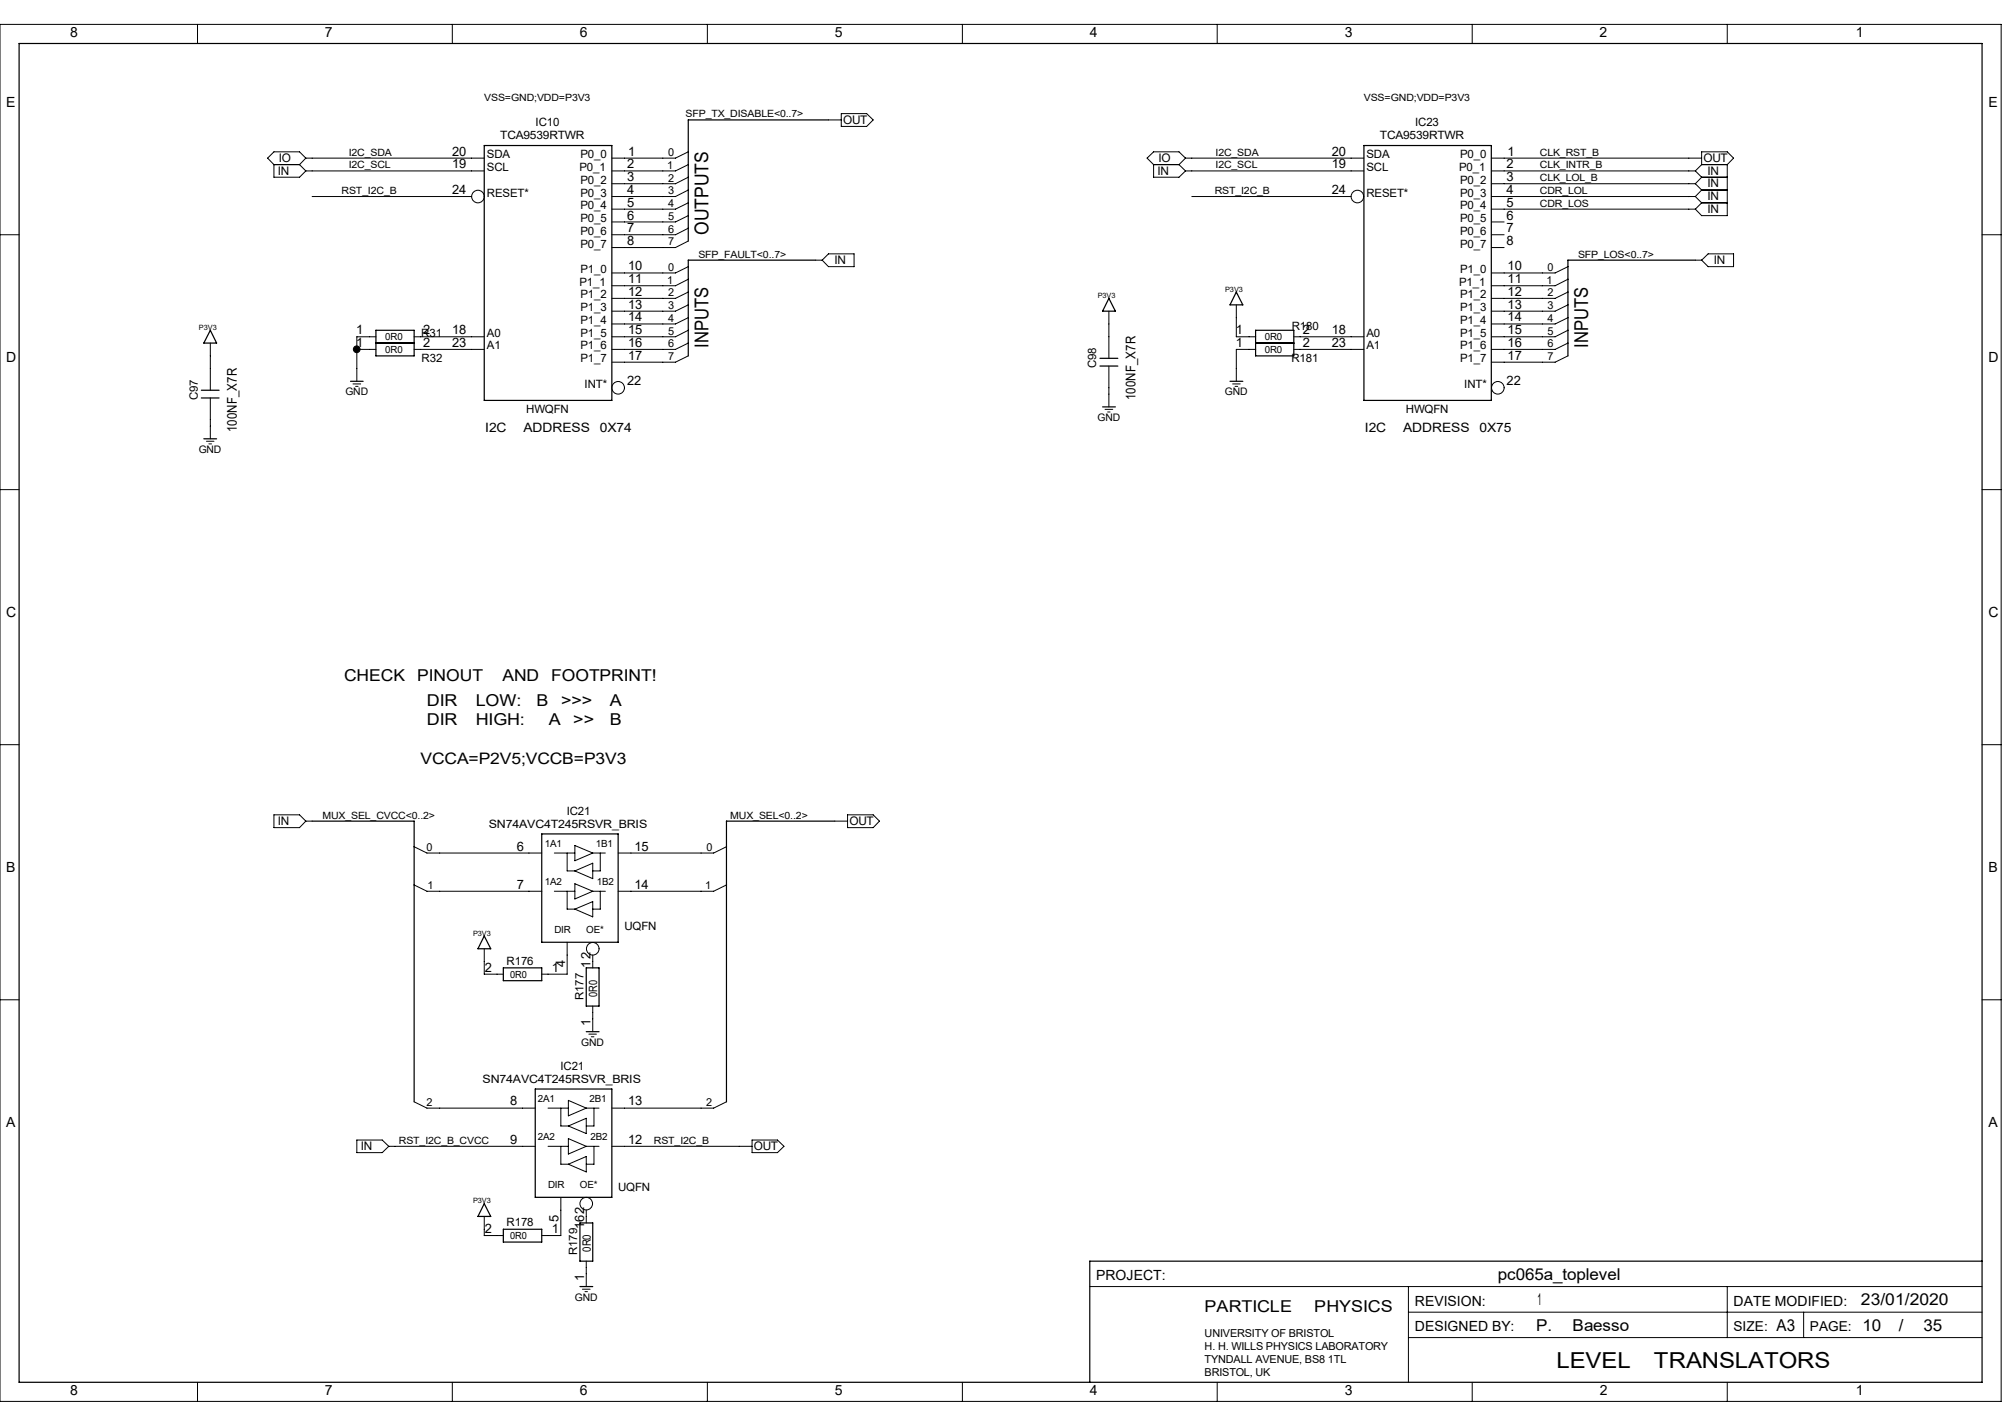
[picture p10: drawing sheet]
<svg xmlns="http://www.w3.org/2000/svg" width="420mm" height="297mm" viewBox="0 0 420 297" stroke-linecap="round" stroke-linejoin="round" font-family="sans-serif">
<g fill="none" stroke="#000" stroke-width=".21">
<path d="M0 5.1h416.9v286.8h-416.9zM41.1 5.1v4M94.2 5.1v4M147.4 5.1v4M200.5 5.1v4M253.6 5.1v4M306.7 5.1v4M359.8 5.1v4M57.1 34.3h5.3M57.1 34.3v2.6h5.3l1.3-1.3M62.4 34.3l1.3 1.3M63.7 35.6h37.2"/>
<path d="M63.7 32.9h37.2M63.7 32.9l-1.3-1.3h-5.3l-1.3 1.3 1.3 1.4M63.7 32.9l-1.3 1.4M143.4 39.6l-2.7 1.3h-13.2M143.4 36.9l-2.7 1.4h-13.2M143.4 34.3l-2.7 1.3h-13.2M143.4 31.6l-2.7 1.3h-13.2M172.6 25h2.7M175.3 23.7h5.3l1.3 1.3-1.3 1.3h-5.3zM240.3 34.3h5.3M240.3 34.3v2.6h5.3l1.4-1.3M245.6 34.3l1.4 1.3"/>
<path d="M247 35.6h37.1M247 32.9h37.1M247 32.9l-1.4-1.3h-5.3l-1.3 1.3 1.3 1.4M247 32.9l-1.4 1.4M310.7 38.3h42.5M310.7 35.6h42.5M310.7 32.9h43.8M353.2 35.6l1.3 1.3M353.2 38.3l1.3 1.3M354.5 34.3v-2.7h5.3l1.3 1.3-1.3 1.4M354.5 34.3h5.3M354.5 36.9h5.3"/>
<path d="M354.5 34.3l-1.3 1.3M354.5 39.6h5.3M354.5 36.9l-1.3 1.4M354.5 39.6l-1.3 1.3M359.8 34.3v10.6h-5.3l-1.3-1.3M0 48.9h4M65 40.9h33.3M143.4 58.2l-2.7 1.3h-13.2M143.4 50.2l-2.7 1.4h-13.2M143.4 47.5l-2.7 1.4h-13.2M143.4 44.9l-2.7 1.3h-13.2M143.4 42.2l-2.7 1.4h-13.2"/>
<path d="M143.4 55.5l-2.7 1.4h-13.2M169.9 54.2h1.4M171.3 54.2l1.3-1.3h5.3v2.6h-5.3zM248.3 40.9h33.2M310.7 51.6h2.7M310.7 48.9h2.7M310.7 46.2h2.7M310.7 43.6h42.5M310.7 40.9h42.5M326.6 58.2l-2.6 1.3h-13.3M326.6 55.5l-2.6 1.4h-13.3M353.2 54.2h1.3"/>
<path d="M353.2 40.9l1.3 1.3M354.5 54.2l1.4-1.3h5.2v2.6h-5.2zM354.5 42.2h5.3M354.5 42.2l-1.3 1.4M412.9 48.9h4M43.8 71.5v9.8M73.5 80h1.6M74.3 72.8h4M78.3 70.1h-4v9.3M86.3 72.8h14.6M86.3 70.1h14.6M143.4 74.1l-2.7 1.3h-13.2"/>
<path d="M143.4 71.5l-2.7 1.3h-13.2M143.4 68.8l-2.7 1.3h-13.2M143.4 66.2l-2.7 1.3h-13.2M143.4 63.5l-2.7 1.3h-13.2M143.4 60.8l-2.7 1.3h-13.2M231 64.8v9.8M231 76.2v8.6M256.8 80h1.6M257.6 63.5v6.6h4M261.6 72.8h-4v6.6M269.5 72.8h14.6M269.5 70.1h14.6"/>
<path d="M326.6 74.1l-2.6 1.3h-13.3M326.6 71.5l-2.6 1.3h-13.3M326.6 68.8l-2.6 1.3h-13.3M326.6 66.2l-2.6 1.3h-13.3M326.6 63.5l-2.6 1.3h-13.3M326.6 60.8l-2.6 1.3h-13.3M43 91.9h1.6M43.5 92.5h.6M43.8 82.9v8.5M74.1 80.5h.5M230.2 85.3h1.6M230.8 85.8h.5"/>
<path d="M257.3 80.5h.6M0 102h4M412.9 102h4M0 155.1h4M412.9 155.1h4M57.1 169.7h5.3l1.3 1.3-1.3 1.4h-5.3zM63.7 171h1.3M86.3 176.4l2.6 1.3h24M115.5 177.7h4.3M118.2 177.7v3.7h1.6M119.8 176.1l3.7 1.6-3.7 1.6zM123.5 177.7h2.6"/>
<path d="M125.1 177.7v3.7h-1.6M151.3 176.4l-2.6 1.3h-19.9M173.9 171h2.7M176.6 169.7h5.3l1.3 1.3-1.3 1.4h-5.3zM86.3 184.3l2.6 1.3h24M100.9 197.6v5.3h4M115.5 185.6h4.3M118.2 196.3v6.6h-5.3M118.2 185.6v3.8h1.6M119.8 181.4l3.7-1.6v3.2zM119.8 189.4l3.7-1.6v3.2zM119.8 184.1l3.7 1.5-3.7 1.6z"/>
<path d="M123.5 198.9v2.7M123.5 185.6h2.6M125.1 185.6v3.8h-1.6M151.3 184.3l-2.6 1.3h-19.9M0 208.2h4M122.7 215.4h1.5M123.2 215.9h.5M123.5 209.5v5.4M412.9 208.2h4M74.3 237.4h5.3l1.4 1.4-1.4 1.3h-5.3zM81 238.8h30.5M86.3 229.5l2.6 1.3h22.6"/>
<path d="M114.2 230.8h4.2M114.2 238.8h4.2M116.8 230.8v3.7h1.6M116.8 238.8v3.7h1.6M118.4 234.5l3.7-1.6v3.2zM118.4 229.2l3.7 1.6-3.7 1.6zM118.4 237.2l3.7 1.6-3.7 1.6zM122.1 230.8h2.7M122.1 238.8h2.7M123.7 230.8v3.7h-1.6M123.7 238.8v3.7h-1.6M127.5 238.8h29.2"/>
<path d="M151.3 229.5l-2.6 1.3h-21.2M156.7 237.4h5.3l1.3 1.4-1.3 1.3h-5.3zM100.9 253.4v3.9h4M116.8 249.4v7.9h-3.9M118.4 242.5l3.7-1.6v3.2zM122.1 252.1v2.6M121.3 268.5h1.6M121.9 269h.5M122.1 262.7v5.3M227 268h185.9M293.4 273.3h119.5M293.4 268v19.9"/>
<path d="M293.4 278.6h119.5M359.8 268v10.6M375.8 273.3v5.3M41.1 287.9v4M94.2 287.9v4M147.4 287.9v4M200.5 287.9v4M253.6 287.9v4M306.7 287.9v4M359.8 287.9v4"/>
<circle cx="99.6" cy="40.9" r="1.31"/>
<circle cx="282.8" cy="40.9" r="1.31"/>
<circle cx="128.8" cy="80.8" r="1.31"/>
<circle cx="312" cy="80.8" r="1.31"/>
<circle cx="123.5" cy="197.6" r="1.31"/>
<circle cx="122.1" cy="250.7" r="1.31"/>
</g>
<g fill="none" stroke="#000" stroke-width=".25">
<path d="M4 9.1h408.9v278.8h-408.9zM100.9 30.3h26.6v53.1h-26.6zM172.6 25h-29.2v25.2M284.1 30.3h26.6v53.1h-26.6zM169.9 54.2h-26.5v19.9M353.2 54.2h-26.6v19.9M43.8 68.8l1.3 2.7h-2.6zM73 79.4h2.6M78.3 71.5h8M78.3 68.8h8v5.3h-8zM229.2 76.2h3.7M229.2 74.6h3.7"/>
<path d="M231 62.1l1.4 2.7h-2.7zM256.2 79.4h2.7M257.6 60.8l1.3 2.7h-2.7zM261.6 71.5h7.9M261.6 68.8h7.9v5.3h-7.9zM42 82.9h3.6M42 81.3h3.6M42.5 91.4h2.6M229.7 84.8h2.7M65 171h21.3v58.5M112.9 173.7h15.9v22.6h-15.9zM173.9 171h-22.6v58.5"/>
<path d="M100.9 194.9l1.3 2.7h-2.6zM104.9 201.6h8v2.7h-8zM122.1 201.6h2.7v7.9h-2.7zM122.1 214.9h2.7M111.5 226.8h16v22.6h-16zM100.9 250.7l1.3 2.7h-2.6zM104.9 256h8v2.7h-8zM120.8 254.7h2.7v8h-2.7zM120.8 268h2.7M412.9 262.7h-185.9v25.2"/>
</g>
<circle cx="74.3" cy="72.7" r=".7" fill="#000" stroke="#000" stroke-width=".21"/>
<g font-size="4.6">
<text x="324.3" y="284.9">LEVEL</text>
<text x="344.6" y="284.9">TRANSLATORS</text>
</g>
<g font-size="4">
<text x="147.6" y="48.9" transform="rotate(-90 147.6 48.9)">OUTPUTS</text>
<text x="147.6" y="72.5" transform="rotate(-90 147.6 72.5)">INPUTS</text>
<text x="330.9" y="72.5" transform="rotate(-90 330.9 72.5)">INPUTS</text>
</g>
<g font-size="3.4">
<text x="71.7" y="141.8">CHECK</text>
<text x="86.9" y="141.8">PINOUT</text>
<text x="104.7" y="141.8">AND</text>
<text x="114.9" y="141.8">FOOTPRINT!</text>
<text x="88.9" y="147.1">DIR</text>
<text x="99.1" y="147.1">LOW:</text>
<text x="111.8" y="147.1">B</text>
<text x="116.9" y="147.1">&gt;&gt;&gt;</text>
<text x="127.1" y="147.1">A</text>
<text x="88.9" y="151.1">DIR</text>
<text x="99.1" y="151.1">HIGH:</text>
<text x="114.3" y="151.1">A</text>
<text x="119.4" y="151.1">&gt;&gt;</text>
<text x="127.1" y="151.1">B</text>
<text x="312" y="266.6">pc065a_toplevel</text>
<text x="251" y="273.3">PARTICLE</text>
<text x="273.8" y="273.3">PHYSICS</text>
<text x="320.3" y="271.9">1</text>
<text x="387.7" y="271.9">23/01/2020</text>
<text x="320" y="277.2">P.</text>
<text x="327.6" y="277.2">Baesso</text>
<text x="370.1" y="277.2">A3</text>
<text x="388" y="277.2">10</text>
<text x="395.6" y="277.2">/</text>
<text x="400.7" y="277.2">35</text>
</g>
<text font-size="3.3" x="87.6" y="159.1">VCCA=P2V5;VCCB=P3V3</text>
<g font-size="2.9">
<text x="14.6" y="7.7">8</text>
<text x="67.7" y="7.7">7</text>
<text x="120.8" y="7.7">6</text>
<text x="173.9" y="7.7">5</text>
<text x="227" y="7.7">4</text>
<text x="280.2" y="7.7">3</text>
<text x="333.2" y="7.7">2</text>
<text x="386.6" y="7.7">1</text>
<text x="1.3" y="22.3">E</text>
<text x="414.3" y="22.3">E</text>
<text x="1.3" y="75.4">D</text>
<text x="414.3" y="75.4">D</text>
<text x="1.3" y="128.6">C</text>
<text x="414.3" y="128.6">C</text>
<text x="1.3" y="181.7">B</text>
<text x="414.3" y="181.7">B</text>
<text x="1.3" y="234.8">A</text>
<text x="414.3" y="234.8">A</text>
<text x="228.3" y="266.7">PROJECT:</text>
<text x="294.8" y="271.9">REVISION:</text>
<text x="361.1" y="271.9">DATE MODIFIED:</text>
<text x="294.8" y="277.3">DESIGNED BY:</text>
<text x="14.6" y="290.5">8</text>
<text x="67.7" y="290.5">7</text>
<text x="120.8" y="290.5">6</text>
<text x="173.9" y="290.5">5</text>
<text x="227" y="290.5">4</text>
<text x="280.2" y="290.5">3</text>
<text x="333.3" y="290.5">2</text>
<text x="386.6" y="290.5">1</text>
</g>
<g font-size="2.8">
<text x="236.6" y="83.4" transform="rotate(-90 236.6 83.4)">100NF_X7R</text>
<text x="49.3" y="90" transform="rotate(-90 49.3 90)">100NF_X7R</text>
<text x="361.1" y="277.3">SIZE:</text>
<text x="377.1" y="277.3">PAGE:</text>
</g>
<g font-size="2.7">
<text x="94.2" y="32.4">20</text>
<text x="94.2" y="35.1">19</text>
<text x="130.6" y="35.1">2</text>
<text x="130.9" y="32.4">1</text>
<text x="277.5" y="32.4">20</text>
<text x="277.5" y="35.1">19</text>
<text x="313.9" y="35.1">2</text>
<text x="314.1" y="32.4">1</text>
<text x="94.2" y="40.4">24</text>
<text x="130.6" y="37.7">3</text>
<text x="130.6" y="40.4">4</text>
<text x="277.5" y="40.4">24</text>
<text x="313.9" y="37.7">3</text>
<text x="313.9" y="40.4">4</text>
<text x="130.6" y="43.1">5</text>
<text x="130.6" y="45.7">6</text>
<text x="313.9" y="43.1">5</text>
<text x="313.9" y="45.7">6</text>
<text x="130.6" y="48.3">7</text>
<text x="130.6" y="51">8</text>
<text x="313.9" y="48.3">7</text>
<text x="313.9" y="51">8</text>
<text x="130.9" y="56.3">10</text>
<text x="130.9" y="59">11</text>
<text x="314.1" y="56.3">10</text>
<text x="314.1" y="59">11</text>
<text x="130.9" y="61.6">12</text>
<text x="130.9" y="64.3">13</text>
<text x="314.1" y="61.6">12</text>
<text x="314.1" y="64.3">13</text>
<text x="74.2" y="69.6">1</text>
<text x="88.1" y="69.6">2</text>
<text x="94.2" y="69.6">18</text>
<text x="130.9" y="66.9">14</text>
<text x="130.9" y="69.6">15</text>
<text x="257.4" y="69.6">1</text>
<text x="271.4" y="69.6">2</text>
<text x="277.5" y="69.6">18</text>
<text x="314.1" y="66.9">14</text>
<text x="314.1" y="69.6">15</text>
<text x="74.2" y="72.3">1</text>
<text x="88.1" y="72.3">2</text>
<text x="94.2" y="72.3">23</text>
<text x="130.9" y="72.3">16</text>
<text x="130.9" y="74.9">17</text>
<text x="257.4" y="72.3">1</text>
<text x="271.4" y="72.3">2</text>
<text x="277.5" y="72.3">23</text>
<text x="314.1" y="72.3">16</text>
<text x="314.1" y="74.9">17</text>
<text x="130.6" y="80.2">22</text>
<text x="313.9" y="80.2">22</text>
<text x="101.1" y="90">I2C</text>
<text x="109.1" y="90">ADDRESS</text>
<text x="125" y="90">0X74</text>
<text x="284.4" y="90">I2C</text>
<text x="292.3" y="90">ADDRESS</text>
<text x="308.2" y="90">0X75</text>
<text x="107.7" y="177.2">6</text>
<text x="132.2" y="177.2">15</text>
<text x="107.7" y="185.1">7</text>
<text x="132.2" y="185.1">14</text>
<text x="101" y="202.4">2</text>
<text x="114.9" y="202.4">1</text>
<text x="117.7" y="201.5" transform="rotate(-90 117.7 201.5)">4</text>
<text x="123" y="201.7" transform="rotate(-90 123 201.7)">1</text>
<text x="123" y="199.7" transform="rotate(-90 123 199.7)">2</text>
<text x="123" y="213.7" transform="rotate(-90 123 213.7)">1</text>
<text x="106.3" y="230.3">8</text>
<text x="130.9" y="230.3">13</text>
<text x="106.3" y="238.3">9</text>
<text x="130.9" y="238.3">12</text>
<text x="101" y="256.8">2</text>
<text x="114.9" y="256.8">1</text>
<text x="116.4" y="254.6" transform="rotate(-90 116.4 254.6)">5</text>
<text x="121.7" y="256.1" transform="rotate(-90 121.7 256.1)">162</text>
<text x="121.7" y="266.8" transform="rotate(-90 121.7 266.8)">1</text>
</g>
<g font-size="2.5">
<text x="175.6" y="25.8">OUT</text>
<text x="58.1" y="33.7">IO</text>
<text x="241.3" y="33.7">IO</text>
<text x="354.9" y="33.8">OUT</text>
<text x="57.9" y="36.4">IN</text>
<text x="241.1" y="36.4">IN</text>
<text x="355.7" y="41.7">IN</text>
<text x="355.7" y="39">IN</text>
<text x="355.7" y="36.4">IN</text>
<text x="355.7" y="44.3">IN</text>
<text x="173.8" y="54.9">IN</text>
<text x="357" y="54.9">IN</text>
<text x="57.9" y="171.8">IN</text>
<text x="177" y="171.9">OUT</text>
<text x="75.1" y="239.5">IN</text>
<text x="157" y="239.6">OUT</text>
</g>
<g font-size="2.4">
<text x="104.2" y="29">TCA9539RTWR</text>
<text x="111.6" y="26.3">IC10</text>
<text x="287.5" y="29">TCA9539RTWR</text>
<text x="294.8" y="26.3">IC23</text>
<text x="101.4" y="32.9">SDA</text>
<text x="101.4" y="35.6">SCL</text>
<text x="120.7" y="35.6">P0_1</text>
<text x="120.9" y="32.9">P0_0</text>
<text x="284.6" y="32.9">SDA</text>
<text x="284.6" y="35.6">SCL</text>
<text x="304" y="35.6">P0_1</text>
<text x="304.2" y="32.9">P0_0</text>
<text x="101.4" y="40.9">RESET*</text>
<text x="120.9" y="38.3">P0_2</text>
<text x="120.9" y="40.9">P0_3</text>
<text x="284.6" y="40.9">RESET*</text>
<text x="304.2" y="38.3">P0_2</text>
<text x="304.2" y="40.9">P0_3</text>
<text x="120.9" y="43.6">P0_4</text>
<text x="120.9" y="46.2">P0_5</text>
<text x="304.2" y="43.6">P0_4</text>
<text x="304.2" y="46.2">P0_5</text>
<text x="120.9" y="48.9">P0_6</text>
<text x="120.9" y="51.6">P0_7</text>
<text x="304.2" y="48.9">P0_6</text>
<text x="304.2" y="51.6">P0_7</text>
<text x="120.7" y="59.5">P1_1</text>
<text x="120.9" y="56.9">P1_0</text>
<text x="304" y="59.5">P1_1</text>
<text x="304.2" y="56.9">P1_0</text>
<text x="120.9" y="62.1">P1_2</text>
<text x="120.9" y="64.8">P1_3</text>
<text x="304.2" y="62.1">P1_2</text>
<text x="304.2" y="64.8">P1_3</text>
<text x="87.8" y="70.1">R31</text>
<text x="101.4" y="70.1">A0</text>
<text x="120.9" y="67.5">P1_4</text>
<text x="120.9" y="70.1">P1_5</text>
<text x="269.1" y="68.8">R180</text>
<text x="284.6" y="70.1">A0</text>
<text x="304.2" y="67.5">P1_4</text>
<text x="304.2" y="70.1">P1_5</text>
<text x="87.8" y="75.4">R32</text>
<text x="101.4" y="72.8">A1</text>
<text x="120.9" y="72.8">P1_6</text>
<text x="120.9" y="75.4">P1_7</text>
<text x="228.4" y="76.8" transform="rotate(-90 228.4 76.8)">C98</text>
<text x="269" y="75.4">R181</text>
<text x="284.6" y="72.8">A1</text>
<text x="304.2" y="72.8">P1_6</text>
<text x="304.2" y="75.4">P1_7</text>
<text x="41.2" y="83.4" transform="rotate(-90 41.2 83.4)">C97</text>
<text x="121.8" y="80.8">INT*</text>
<text x="305.1" y="80.8">INT*</text>
<text x="109.6" y="86.1">HWQFN</text>
<text x="292.9" y="86.1">HWQFN</text>
<text x="101.9" y="172.4">SN74AVC4T245RSVR_BRIS</text>
<text x="118.1" y="169.7">IC21</text>
<text x="130.1" y="193.6">UQFN</text>
<text x="105.5" y="201">R176</text>
<text x="121.5" y="208.4" transform="rotate(-90 121.5 208.4)">R177</text>
<text x="124.4" y="207.6" transform="rotate(-90 124.4 207.6)">0R0</text>
<text x="100.5" y="225.5">SN74AVC4T245RSVR_BRIS</text>
<text x="116.8" y="222.8">IC21</text>
<text x="128.8" y="248.1">UQFN</text>
<text x="105.5" y="255.4">R178</text>
<text x="120.2" y="261.5" transform="rotate(-90 120.2 261.5)">R179</text>
<text x="123.1" y="260.7" transform="rotate(-90 123.1 260.7)">0R0</text>
</g>
<g font-size="2.3">
<text x="139" y="35.1">1</text>
<text x="139.2" y="32.5">0</text>
<text x="139.2" y="40.5">3</text>
<text x="139.2" y="37.8">2</text>
<text x="139.2" y="45.8">5</text>
<text x="139.2" y="43.1">4</text>
<text x="139.2" y="51.1">7</text>
<text x="139.2" y="48.4">6</text>
<text x="139" y="59.1">1</text>
<text x="139.2" y="56.4">0</text>
<text x="322.2" y="59.1">1</text>
<text x="322.4" y="56.4">0</text>
<text x="139.2" y="61.7">2</text>
<text x="139.2" y="64.3">3</text>
<text x="322.4" y="64.3">3</text>
<text x="322.4" y="61.7">2</text>
<text x="139.2" y="69.7">5</text>
<text x="139.2" y="67">4</text>
<text x="322.4" y="67">4</text>
<text x="322.4" y="69.7">5</text>
<text x="139.2" y="72.3">6</text>
<text x="139.2" y="75">7</text>
<text x="322.4" y="75">7</text>
<text x="322.4" y="72.3">6</text>
<text x="88.9" y="177.2">0</text>
<text x="147.2" y="177.2">0</text>
<text x="89.1" y="185.2">1</text>
<text x="146.9" y="185.2">1</text>
<text x="88.9" y="230.3">2</text>
<text x="147.1" y="230.3">2</text>
<text x="251" y="278.6">UNIVERSITY OF BRISTOL</text>
<text x="251" y="281.2">H. H. WILLS PHYSICS LABORATORY</text>
<text x="251" y="283.9">TYNDALL AVENUE, BS8 1TL</text>
<text x="251" y="286.5">BRISTOL, UK</text>
</g>
<g font-size="2.2">
<text x="72" y="82.3">GND</text>
<text x="255.2" y="82.3">GND</text>
<text x="228.6" y="87.7">GND</text>
<text x="41.4" y="94.3">GND</text>
<text x="121.1" y="217.8">GND</text>
<text x="119.8" y="270.9">GND</text>
</g>
<g font-size="2.1">
<text x="100.9" y="21">VSS=GND;VDD=P3V3</text>
<text x="284.1" y="21">VSS=GND;VDD=P3V3</text>
<text x="142.8" y="24.5">SFP_TX_DISABLE&lt;0..7&gt;</text>
<text x="72.6" y="35.1">I2C_SCL</text>
<text x="72.6" y="32.4">I2C_SDA</text>
<text x="253.2" y="35.1">I2C_SCL</text>
<text x="253.2" y="32.4">I2C_SDA</text>
<text x="320.8" y="35.1">CLK_INTR_B</text>
<text x="320.8" y="32.4">CLK_RST_B</text>
<text x="71.2" y="40.4">RST_I2C_B</text>
<text x="253.1" y="40.4">RST_I2C_B</text>
<text x="320.8" y="40.4">CDR_LOL</text>
<text x="320.8" y="37.7">CLK_LOL_B</text>
<text x="320.8" y="43.1">CDR_LOS</text>
<text x="145.5" y="53.7">SFP_FAULT&lt;0..7&gt;</text>
<text x="328.8" y="53.7">SFP_LOS&lt;0..7&gt;</text>
<text x="67.2" y="170.5">MUX_SEL_CVCC&lt;0..2&gt;</text>
<text x="152.1" y="170.5">MUX_SEL&lt;0..2&gt;</text>
<text x="83.1" y="238.2">RST_I2C_B_CVCC</text>
<text x="136.2" y="238.2">RST_I2C_B</text>
</g>
<g font-size="2">
<text x="80.3" y="70.9">0R0</text>
<text x="263.5" y="70.9">0R0</text>
<text x="80.3" y="73.5">0R0</text>
<text x="263.5" y="73.5">0R0</text>
<text x="113.5" y="176.3">1A1</text>
<text x="124.1" y="176.3">1B1</text>
<text x="113.5" y="184.3">1A2</text>
<text x="124.3" y="184.3">1B2</text>
<text x="115.5" y="194.4">DIR</text>
<text x="122.1" y="194.4">OE*</text>
<text x="106.3" y="203.7">0R0</text>
<text x="112.1" y="229.4">2A1</text>
<text x="122.8" y="229.4">2B1</text>
<text x="112.1" y="237.4">2A2</text>
<text x="123" y="237.4">2B2</text>
<text x="114.2" y="247.5">DIR</text>
<text x="120.8" y="247.5">OE*</text>
<text x="106.3" y="258.1">0R0</text>
</g>
<g font-size="1.5">
<text x="228.7" y="62.1">P3V3</text>
<text x="255.2" y="60.8">P3V3</text>
<text x="41.4" y="68.8">P3V3</text>
<text x="98.6" y="194.9">P3V3</text>
<text x="98.6" y="250.7">P3V3</text>
</g>
</svg>
